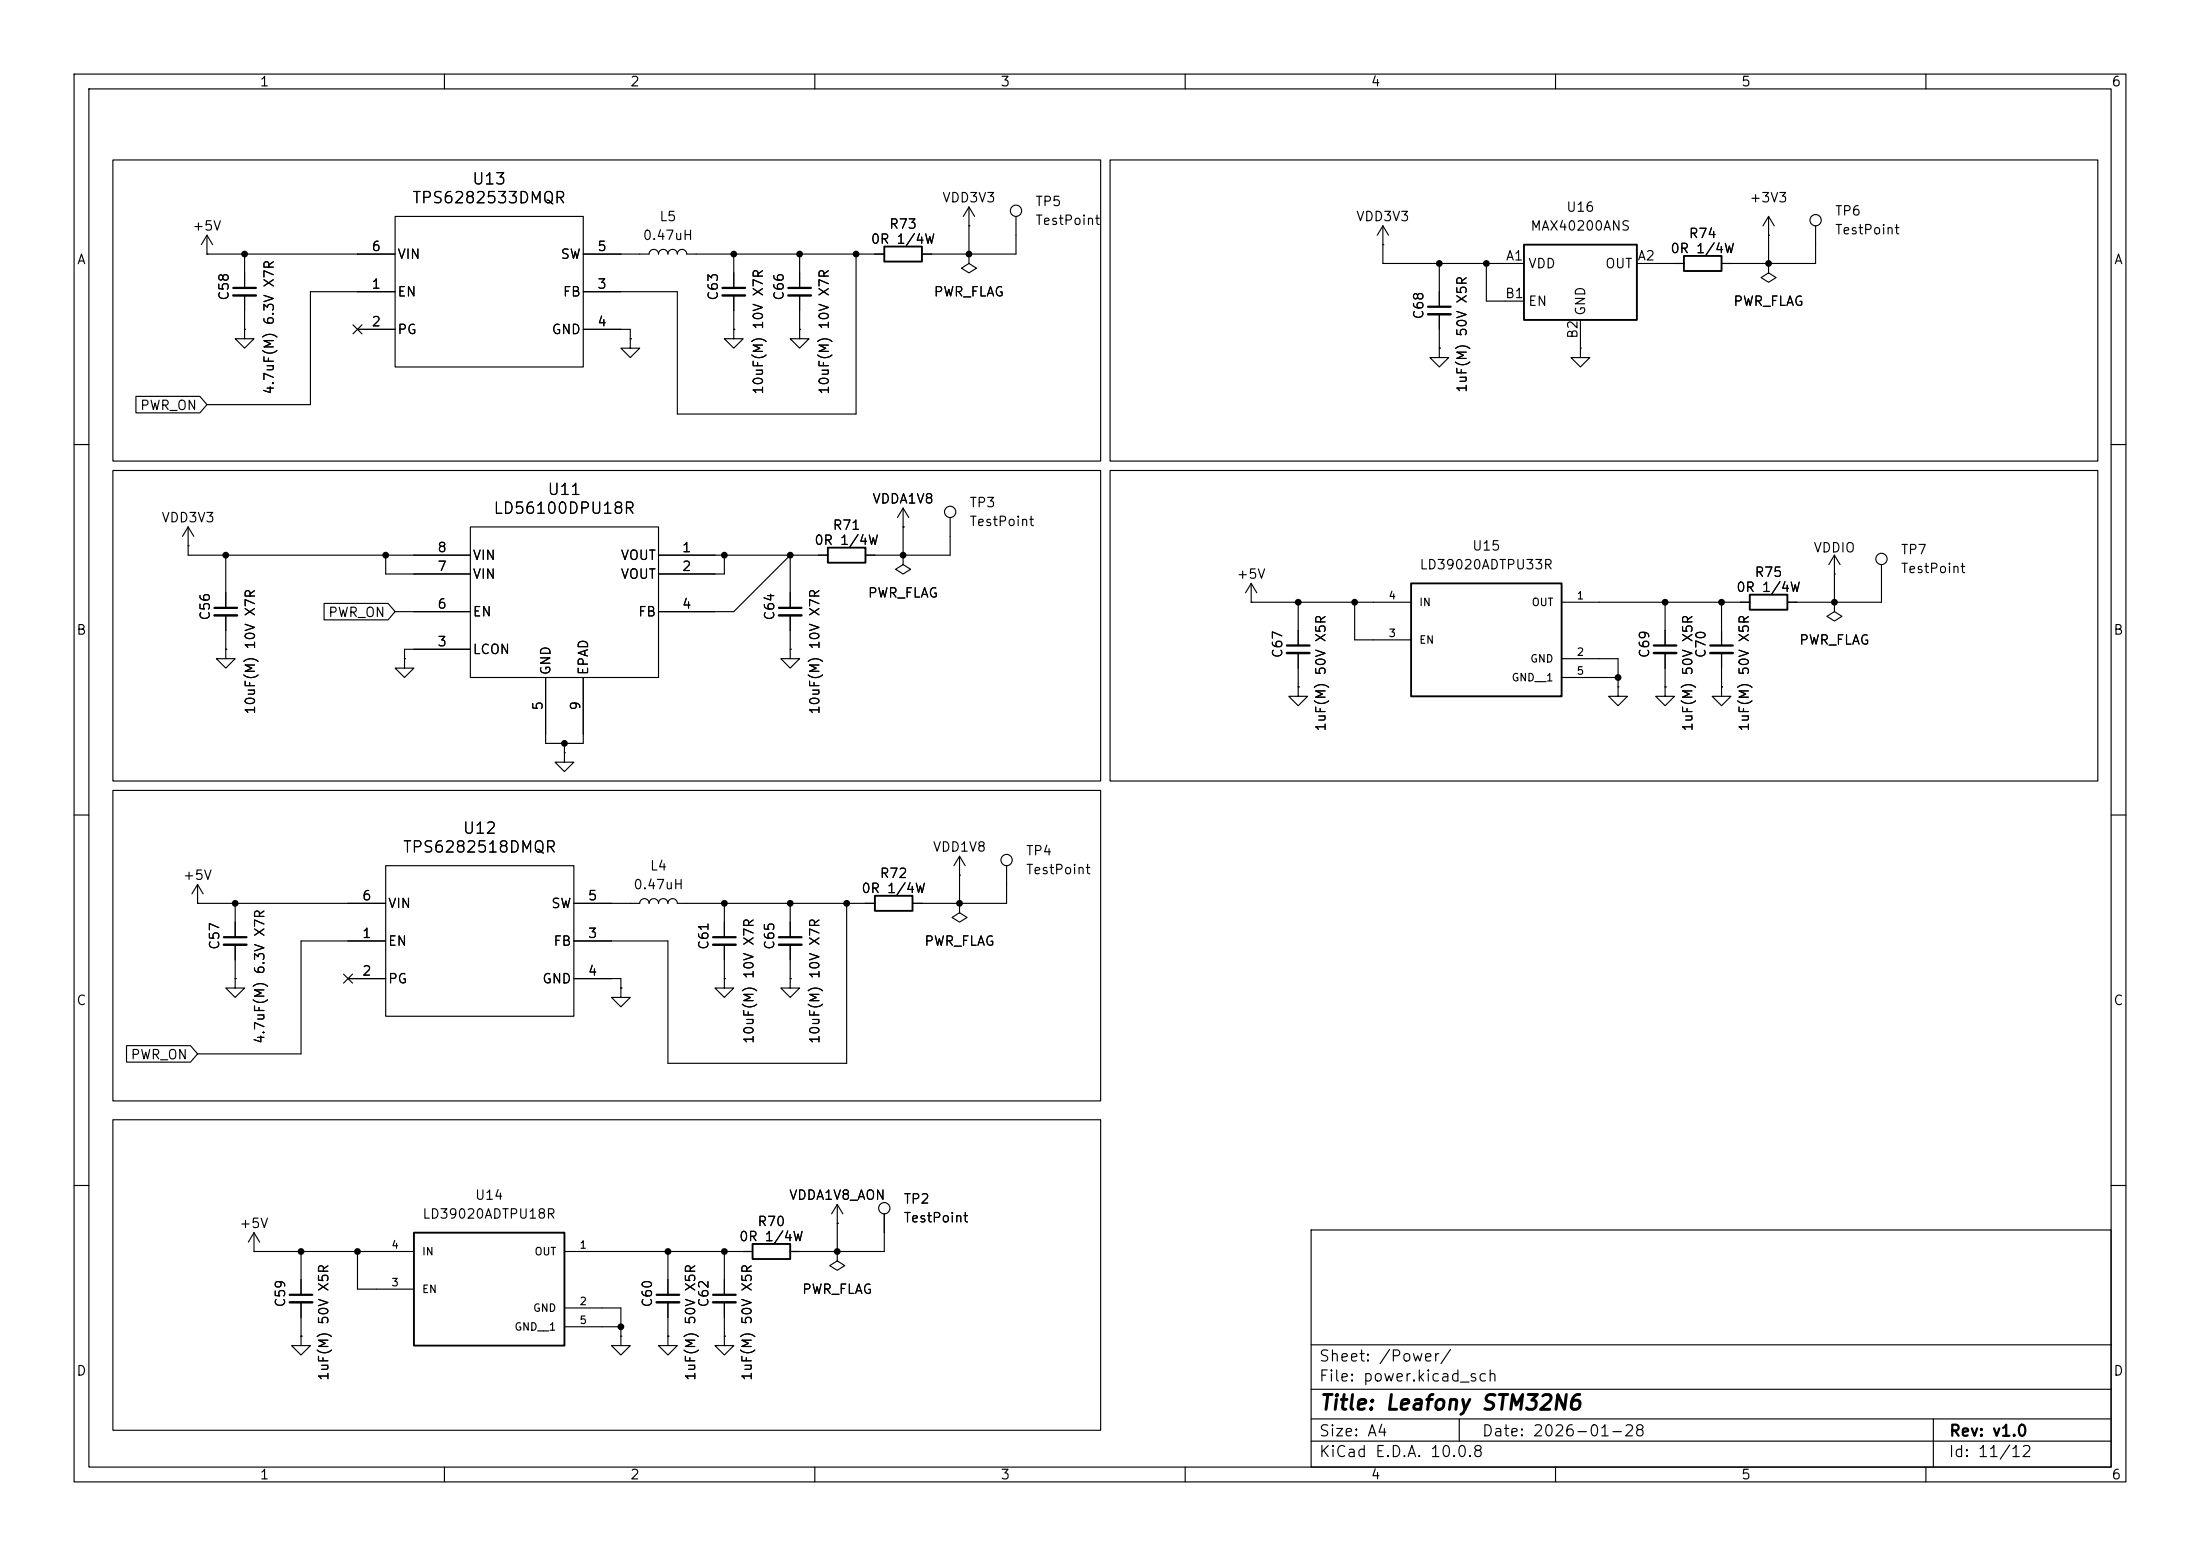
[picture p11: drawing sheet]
<svg xmlns="http://www.w3.org/2000/svg" width="297mm" height="210mm" viewBox="0 0 297 210" stroke-linecap="round" stroke-linejoin="round" font-family="sans-serif">
<g fill="none" stroke="#000" stroke-width=".15">
<path d="M10 10h277v190h-277zM12 12h273v186h-273zM60 10v2M110 10v2M160 10v2M210 10v2M260 10v2M15.2 21.6h133.4v40.6h-133.4zM27.9 34.3h.1M27.9 34.3h25.4M27.9 31.8l-.7 1.2M27.9 31.8l.8 1.2"/>
<path d="M27.9 31.8v2.5M33 34.3v4.6M33 39.9v4.6M53.3 29.2h25.4v20.3h-25.4zM53.3 39.4h-11.4v15.2h-14M78.7 34.3h8.9a.64 .64 0 0 1 .7-.6 .64 .64 0 0 1 .6 .6 .64 .64 0 0 1 .6-.6 .64 .64 0 0 1 .7 .6 .64 .64 0 0 1 .6-.6 .64 .64 0 0 1 .6 .6 .64 .64 0 0 1 .7-.6 .64 .64 0 0 1 .6 .6h26.7M99.1 34.3v4.6M99.1 39.9v4.6M107.9 34.3v4.6M107.9 39.9v4.6M115.6 34.3v21.6h-24.2v-16.5h-12.7M130.8 30.5h.1"/>
<path d="M130.8 34.3v1.3l1 .6-1 .6-1-.6 1-.6M130.8 34.3h.1M130.8 27.9l-.8 1.3M130.8 27.9l.8 1.3M130.8 27.9v6.4M137.2 29.2v5.1h-12.7M149.9 21.6h133.3v40.6h-133.3zM186.7 33h.1M186.7 30.5v5.1h19M186.7 30.5l-.8 1.3M186.7 30.5l.8 1.3M194.3 35.6v5.8"/>
<path d="M200.7 35.6v5h5M221 35.6h6.3M238.8 31.8h.1M238.8 35.6v1.2l1 .7-1 .6-1.1-.6 1.1-.7M238.8 35.6h.1M238.8 29.2l-.8 1.3M238.8 29.2l.7 1.3M238.8 29.2v6.4M245.1 30.5v5.1h-12.7M18.4 53.5h8.6l.9 1.1-.9 1.1h-8.6zM33 44.5v1.2h1.3l-1.3 1.3-1.3-1.3h1.3M33 44.5h.1"/>
<path d="M47.7 43.8l1.2 1.3M48.3 44.5h5M48.9 43.8l-1.2 1.3M78.7 44.5h6.4v1.2M85.1 45.7v1.3h1.3l-1.3 1.3-1.3-1.3h1.3M85.1 45.7h.1M99.1 44.5v1.2h1.2l-1.2 1.3-1.3-1.3h1.3M99.1 44.5h.1M107.9 44.5v1.2h1.3l-1.3 1.3-1.2-1.3h1.2M107.9 44.5h.1M194.3 47v1.3h1.3l-1.3 1.2-1.3-1.2h1.3M194.3 47h.1"/>
<path d="M194.3 42.4v4.6M213.4 47v1.3h1.2l-1.2 1.2-1.3-1.2h1.3M213.4 47h.1M213.4 43.2v3.8M10 60h2M15.2 63.5h133.4v41.9h-133.4zM25.4 73.7h.1M25.4 71.1v3.8h38.1M25.4 71.1l-.8 1.3M25.4 71.1l.8 1.3M30.5 74.9v7.1M52.1 74.9v2.6h11.4"/>
<path d="M63.5 71.1h25.4v20.3h-25.4zM88.9 74.9h22.9M97.8 74.9v2.6h-8.9M121.9 74.9v1.3l1 .6-1 .7-1-.7 1-.6M121.9 74.9h.1M121.9 71.1h.1M121.9 68.6l-.7 1.3M121.9 68.6l.8 1.3M121.9 68.6v6.3M128.3 69.9v5h-11.5M149.9 63.5h133.3v41.9h-133.3zM168.9 78.7l-.8 1.3"/>
<path d="M168.9 78.7l.8 1.3M168.9 78.7v2.6M247.6 77.5h.1M247.6 74.9l-.7 1.3M247.6 74.9l.8 1.3M247.6 74.9v6.4M254 76.2v5.1h-12.7M285 60h2M30.5 87.6v1.3h1.2l-1.2 1.3-1.3-1.3h1.3M30.5 87.6h.1M30.5 83.1v4.5M43.8 81.4h8.6l.9 1.2-.9 1.1h-8.6z"/>
<path d="M53.3 82.6h10.2M54.6 88.9v1.3h1.3l-1.3 1.2-1.3-1.2h1.3M54.6 88.9h.1M63.5 87.6h-8.9v1.3M73.7 91.4v8.9h5v-8.9M106.7 87.6v1.3h1.2l-1.2 1.3-1.3-1.3h1.3M106.7 87.6h.1M106.7 82v-7.1l-7.6 7.7h-10.2M106.7 83.1v4.5M168.9 81.3h.1M168.9 81.3h21.6M175.3 92.7v1.3h1.2l-1.2 1.3-1.3-1.3h1.3"/>
<path d="M175.3 92.7h.1M175.3 81.3v5.8M175.3 88.1v4.6M182.9 81.3v5.1h7.6M210.8 81.3h25.4M210.8 88.9h7.6v3.8M210.8 91.4h7.6M218.4 92.7v1.3h1.3l-1.3 1.3-1.2-1.3h1.2M218.4 92.7h.1M224.8 92.7v1.3h1.3l-1.3 1.3-1.3-1.3h1.3M224.8 92.7h.1M224.8 81.3v5.8"/>
<path d="M224.8 88.1v4.6M232.4 92.7v1.3h1.3l-1.3 1.3-1.3-1.3h1.3M232.4 92.7h.1M232.4 81.3v5.8M232.4 88.1v4.6M247.6 81.3v1.3l1.1 .6-1.1 .6-1-.6 1-.6M247.6 81.3h.1M10 110h2M15.2 106.7h133.4v41.9h-133.4zM26.7 119.4l-.8 1.3M26.7 119.4l.7 1.3M26.7 119.4v2.5"/>
<path d="M52.1 116.8h25.4v20.4h-25.4zM76.2 101.6v1.3h1.3l-1.3 1.2-1.3-1.2h1.3M76.2 101.6h.1M76.2 100.3v1.3M129.5 118.1h.1M129.5 115.6l-.7 1.2M129.5 115.6l.8 1.2M129.5 115.6v6.3M135.9 116.8v5.1h-12.7M285 110h2M26.7 121.9h.1M26.7 121.9h25.4"/>
<path d="M31.7 132.1v1.3h1.3l-1.3 1.2-1.2-1.2h1.2M31.7 132.1h.1M31.7 121.9v4.6M31.7 127.5v4.6M46.4 131.5l1.2 1.2M47 132.1h5.1M47.6 131.5l-1.2 1.2M52.1 127h-11.5v15.2h-13.9M77.5 121.9h8.9a.64 .64 0 0 1 .6-.6 .64 .64 0 0 1 .6 .6 .64 .64 0 0 1 .7-.6 .64 .64 0 0 1 .6 .6 .64 .64 0 0 1 .6-.6 .64 .64 0 0 1 .7 .6 .64 .64 0 0 1 .6-.6 .64 .64 0 0 1 .6 .6h26.7M77.5 132.1h6.3v1.3M83.8 133.4v1.2h1.3l-1.3 1.3-1.3-1.3h1.3M83.8 133.4h.1"/>
<path d="M97.8 132.1v1.3h1.3l-1.3 1.2-1.3-1.2h1.3M97.8 132.1h.1M97.8 121.9v4.6M97.8 127.5v4.6M106.7 132.1v1.3h1.2l-1.2 1.2-1.3-1.2h1.3M106.7 132.1h.1M106.7 121.9v4.6M106.7 127.5v4.6M114.3 121.9v21.6h-24.1v-16.5h-12.7M129.5 121.9v1.3l1.1 .6-1.1 .7-1-.7 1-.6M129.5 121.9h.1M15.2 151.1h133.4v41.9h-133.4z"/>
<path d="M17.1 141.1h8.6l1 1.1-1 1.2h-8.6zM10 160h2M34.3 168.9h.1M34.3 168.9h21.6M34.3 166.4l-.8 1.2M34.3 166.4l.8 1.2M34.3 166.4v2.5M40.6 168.9v5.9M40.6 175.8v4.5M48.3 168.9v5.1h7.6M76.2 168.9h25.4M76.2 176.5h7.6v3.8"/>
<path d="M76.2 179.1h7.6M90.2 168.9v5.9M90.2 175.8v4.5M97.8 168.9v5.9M97.8 175.8v4.5M113 168.9v1.3l1 .6-1 .7-1-.7 1-.6M113 168.9h.1M113 165.1h.1M113 162.6l-.7 1.2M113 162.6l.8 1.2M113 162.6v6.3M119.4 163.8v5.1h-12.7"/>
<path d="M177 166h108v32h-108zM285 160h2M40.6 180.3v1.3h1.3l-1.3 1.3-1.2-1.3h1.2M40.6 180.3h.1M60 198v2M83.8 180.3v1.3h1.3l-1.3 1.3-1.3-1.3h1.3M83.8 180.3h.1M90.2 180.3v1.3h1.2l-1.2 1.3-1.3-1.3h1.3M90.2 180.3h.1M97.8 180.3v1.3h1.3l-1.3 1.3-1.3-1.3h1.3M97.8 180.3h.1M110 198v2"/>
<path d="M160 198v2M177 194.5h108M177 191.5h108M177 187.5h108M177 181.5h108M197 191.5v3M210 198v2M260 198v2M261 191.5v6.5"/>
<circle cx="137.2" cy="28.4" r=".76"/>
<circle cx="245.1" cy="29.7" r=".76"/>
<circle cx="128.3" cy="69.1" r=".76"/>
<circle cx="254" cy="75.4" r=".76"/>
<circle cx="135.9" cy="116.1" r=".76"/>
<circle cx="119.4" cy="163.1" r=".76"/>
</g>
<path d="M119.4 33.3h5.1v2h-5.1zM205.7 33h15.3v10.2h-15.3zM227.3 34.5h5.1v2.1h-5.1zM111.8 73.9h5v2h-5zM190.5 78.7h20.3v15.3h-20.3zM236.2 80.3h5.1v2h-5.1zM118.1 120.9h5.1v2h-5.1zM55.9 166.4h20.3v15.2h-20.3zM101.6 167.9h5.1v2h-5.1z" fill="none" stroke="#000" stroke-width=".25"/>
<g fill="none" stroke="#000" stroke-width=".3">
<path d="M31.5 38.9h3M97.5 38.9h3.1M106.4 38.9h3.1M192.8 41.4h3M29 82h3M105.2 82h3M173.7 87.1h3.1M223.3 87.1h3M230.9 87.1h3M30.2 126.5h3.1M96.3 126.5h3M105.2 126.5h3"/>
<path d="M39.1 174.8h3.1M88.6 174.8h3.1M96.3 174.8h3"/>
</g>
<g fill="none" stroke="#000" stroke-width=".33">
<path d="M31.5 39.9h3M97.5 39.9h3.1M106.4 39.9h3.1M192.8 42.4h3M29 83.1h3M105.2 83.1h3M173.7 88.1h3.1M223.3 88.1h3M230.9 88.1h3M30.2 127.5h3.1M96.3 127.5h3M105.2 127.5h3"/>
<path d="M39.1 175.8h3.1M88.6 175.8h3.1M96.3 175.8h3"/>
</g>
<g fill="#000">
<circle cx="33" cy="34.3" r=".46"/>
<circle cx="99.1" cy="34.3" r=".46"/>
<circle cx="107.9" cy="34.3" r=".46"/>
<circle cx="115.6" cy="34.3" r=".46"/>
<circle cx="130.8" cy="34.3" r=".46"/>
<circle cx="194.3" cy="35.6" r=".46"/>
<circle cx="200.7" cy="35.6" r=".46"/>
<circle cx="238.8" cy="35.6" r=".46"/>
<circle cx="30.5" cy="74.9" r=".46"/>
<circle cx="52.1" cy="74.9" r=".46"/>
<circle cx="97.8" cy="74.9" r=".46"/>
<circle cx="106.7" cy="74.9" r=".46"/>
<circle cx="121.9" cy="74.9" r=".46"/>
<circle cx="175.3" cy="81.3" r=".46"/>
<circle cx="182.9" cy="81.3" r=".46"/>
<circle cx="218.4" cy="91.4" r=".46"/>
<circle cx="224.8" cy="81.3" r=".46"/>
<circle cx="232.4" cy="81.3" r=".46"/>
<circle cx="247.6" cy="81.3" r=".46"/>
<circle cx="76.2" cy="100.3" r=".46"/>
<circle cx="31.7" cy="121.9" r=".46"/>
<circle cx="97.8" cy="121.9" r=".46"/>
<circle cx="106.7" cy="121.9" r=".46"/>
<circle cx="114.3" cy="121.9" r=".46"/>
<circle cx="129.5" cy="121.9" r=".46"/>
<circle cx="40.6" cy="168.9" r=".46"/>
<circle cx="48.3" cy="168.9" r=".46"/>
<circle cx="83.8" cy="179.1" r=".46"/>
<circle cx="90.2" cy="168.9" r=".46"/>
<circle cx="97.8" cy="168.9" r=".46"/>
<circle cx="113" cy="168.9" r=".46"/>
</g>
<text font-size="2" x="178" y="190.8">Title: Leafony STM32N6</text>
<g font-size="1.5">
<text x="55.5" y="27.8">TPS6282533DMQR</text>
<text x="63.6" y="25.3">U13</text>
<text x="66.5" y="69.7">LD56100DPU18R</text>
<text x="73.8" y="67.2">U11</text>
<text x="62.4" y="112.9">U12</text>
<text x="54.3" y="115.5">TPS6282518DMQR</text>
<text x="178" y="184.1">Sheet: /Power/</text>
<text x="178" y="186.8">File: power.kicad_sch</text>
<text x="178" y="197">KiCad E.D.A. 10.0.8</text>
<text x="178" y="194.2">Size: A4</text>
<text x="200" y="194.2">Date: 2026-01-28</text>
<text x="263" y="197">Id: 11/12</text>
<text x="263" y="194.2">Rev: v1.0</text>
</g>
<g font-size="1.3">
<text x="35" y="12">1</text>
<text x="85" y="12">2</text>
<text x="135" y="12">3</text>
<text x="185" y="12">4</text>
<text x="235" y="12">5</text>
<text x="285" y="12">6</text>
<text x="127.1" y="27.6">VDD3V3</text>
<text x="139.7" y="28.1">TP5</text>
<text x="211.4" y="28.9">U16</text>
<text x="236.1" y="27.6">+3V3</text>
<text x="247.6" y="29.4">TP6</text>
<text x="10.3" y="36">A</text>
<text x="25.9" y="31.4">+5V</text>
<text x="50.1" y="34.2">6</text>
<text x="53.6" y="35.3">VIN</text>
<text x="75.6" y="35.3">SW</text>
<text x="80.5" y="34.2">5</text>
<text x="86.7" y="32.7">0.47uH</text>
<text x="88.9" y="30.2">L5</text>
<text x="117.5" y="33.2">0R 1/4W</text>
<text x="119.9" y="31.2">R73</text>
<text x="139.7" y="30.7">TestPoint</text>
<text x="183" y="30.2">VDD3V3</text>
<text x="203.2" y="35.5">A1</text>
<text x="206.5" y="31.4">MAX40200ANS</text>
<text x="221" y="35.5">A2</text>
<text x="225.4" y="34.5">0R 1/4W</text>
<text x="227.9" y="32.5">R74</text>
<text x="247.6" y="32">TestPoint</text>
<text x="285.3" y="36">A</text>
<text x="31.2" y="40.7" transform="rotate(-90 31.2 40.7)">C58</text>
<text x="50.1" y="39.3">1</text>
<text x="53.6" y="40.3">EN</text>
<text x="75.9" y="40.3">FB</text>
<text x="80.5" y="39.3">3</text>
<text x="97.2" y="40.7" transform="rotate(-90 97.2 40.7)">C63</text>
<text x="106.1" y="40.7" transform="rotate(-90 106.1 40.7)">C66</text>
<text x="126" y="40.3">PWR_FLAG</text>
<text x="203.1" y="40.6">B1</text>
<text x="206.2" y="36.5">VDD</text>
<text x="206.2" y="41.6">EN</text>
<text x="216.6" y="36.5">OUT</text>
<text x="233.9" y="41.6">PWR_FLAG</text>
<text x="50.1" y="44.4">2</text>
<text x="53.6" y="45.4">PG</text>
<text x="74.4" y="45.4">GND</text>
<text x="80.5" y="44.4">4</text>
<text x="192.5" y="43.2" transform="rotate(-90 192.5 43.2)">C68</text>
<text x="213.3" y="45.8" transform="rotate(-90 213.3 45.8)">B2</text>
<text x="214.3" y="42.7" transform="rotate(-90 214.3 42.7)">GND</text>
<text x="37.3" y="53.4" transform="rotate(-90 37.3 53.4)">4.7uF(M) 6.3V X7R</text>
<text x="103.3" y="53.4" transform="rotate(-90 103.3 53.4)">10uF(M) 10V X7R</text>
<text x="112.2" y="53.4" transform="rotate(-90 112.2 53.4)">10uF(M) 10V X7R</text>
<text x="198.3" y="53.1" transform="rotate(-90 198.3 53.1)">1uF(M) 50V X5R</text>
<text x="18.8" y="55.7">PWR_ON</text>
<text x="21.7" y="70.8">VDD3V3</text>
<text x="112.3" y="71.8">R71</text>
<text x="117.7" y="68.3">VDDA1V8</text>
<text x="130.8" y="68.8">TP3</text>
<text x="130.8" y="71.3">TestPoint</text>
<text x="59" y="77.4">7</text>
<text x="59" y="74.8">8</text>
<text x="63.7" y="75.9">VIN</text>
<text x="83.7" y="75.9">VOUT</text>
<text x="92" y="74.8">1</text>
<text x="92" y="77.4">2</text>
<text x="109.8" y="73.9">0R 1/4W</text>
<text x="191.6" y="77.2">LD39020ADTPU33R</text>
<text x="198.7" y="74.6">U15</text>
<text x="244.7" y="74.9">VDDIO</text>
<text x="256.5" y="75.1">TP7</text>
<text x="256.5" y="77.7">TestPoint</text>
<text x="28.6" y="83.8" transform="rotate(-90 28.6 83.8)">C56</text>
<text x="44.2" y="83.6">PWR_ON</text>
<text x="59" y="82.5">6</text>
<text x="63.7" y="83.5">EN</text>
<text x="63.7" y="78.4">VIN</text>
<text x="83.7" y="78.4">VOUT</text>
<text x="86.1" y="83.5">FB</text>
<text x="92" y="82.5">4</text>
<text x="104.8" y="83.8" transform="rotate(-90 104.8 83.8)">C64</text>
<text x="117.1" y="81">PWR_FLAG</text>
<text x="166.8" y="78.4">+5V</text>
<text x="234.3" y="80.2">0R 1/4W</text>
<text x="236.8" y="78.2">R75</text>
<text x="10.2" y="86">B</text>
<text x="59" y="87.5">3</text>
<text x="63.7" y="88.6">LCON</text>
<text x="173.4" y="88.9" transform="rotate(-90 173.4 88.9)">C67</text>
<text x="223" y="88.9" transform="rotate(-90 223 88.9)">C69</text>
<text x="230.6" y="88.9" transform="rotate(-90 230.6 88.9)">C70</text>
<text x="242.8" y="87.3">PWR_FLAG</text>
<text x="285.2" y="86">B</text>
<text x="73.6" y="96" transform="rotate(-90 73.6 96)">5</text>
<text x="74.6" y="91.2" transform="rotate(-90 74.6 91.2)">GND</text>
<text x="78.7" y="96" transform="rotate(-90 78.7 96)">9</text>
<text x="79.7" y="91.2" transform="rotate(-90 79.7 91.2)">EPAD</text>
<text x="34.7" y="96.5" transform="rotate(-90 34.7 96.5)">10uF(M) 10V X7R</text>
<text x="110.9" y="96.5" transform="rotate(-90 110.9 96.5)">10uF(M) 10V X7R</text>
<text x="179.3" y="98.8" transform="rotate(-90 179.3 98.8)">1uF(M) 50V X5R</text>
<text x="228.8" y="98.8" transform="rotate(-90 228.8 98.8)">1uF(M) 50V X5R</text>
<text x="236.4" y="98.8" transform="rotate(-90 236.4 98.8)">1uF(M) 50V X5R</text>
<text x="24.6" y="119.1">+5V</text>
<text x="87.7" y="117.8">L4</text>
<text x="118.7" y="118.8">R72</text>
<text x="125.8" y="115.3">VDD1V8</text>
<text x="138.4" y="115.8">TP4</text>
<text x="138.4" y="118.3">TestPoint</text>
<text x="48.8" y="121.8">6</text>
<text x="52.3" y="122.9">VIN</text>
<text x="74.3" y="122.9">SW</text>
<text x="79.3" y="121.8">5</text>
<text x="85.4" y="120.3">0.47uH</text>
<text x="116.2" y="120.9">0R 1/4W</text>
<text x="29.9" y="128.3" transform="rotate(-90 29.9 128.3)">C57</text>
<text x="48.8" y="126.9">1</text>
<text x="48.8" y="132">2</text>
<text x="52.3" y="128">EN</text>
<text x="74.6" y="128">FB</text>
<text x="79.3" y="126.9">3</text>
<text x="79.3" y="132">4</text>
<text x="96" y="128.3" transform="rotate(-90 96 128.3)">C61</text>
<text x="104.8" y="128.3" transform="rotate(-90 104.8 128.3)">C65</text>
<text x="124.7" y="128">PWR_FLAG</text>
<text x="10.2" y="136">C</text>
<text x="52.3" y="133">PG</text>
<text x="73.1" y="133">GND</text>
<text x="285.2" y="136">C</text>
<text x="17.6" y="143.3">PWR_ON</text>
<text x="36" y="141" transform="rotate(-90 36 141)">4.7uF(M) 6.3V X7R</text>
<text x="102.1" y="141" transform="rotate(-90 102.1 141)">10uF(M) 10V X7R</text>
<text x="110.9" y="141" transform="rotate(-90 110.9 141)">10uF(M) 10V X7R</text>
<text x="32.2" y="166.1">+5V</text>
<text x="56.9" y="164.8">LD39020ADTPU18R</text>
<text x="64" y="162.3">U14</text>
<text x="99.7" y="167.8">0R 1/4W</text>
<text x="102.2" y="165.8">R70</text>
<text x="106.4" y="162.3">VDDA1V8_AON</text>
<text x="121.9" y="162.8">TP2</text>
<text x="121.9" y="165.3">TestPoint</text>
<text x="38.8" y="176.5" transform="rotate(-90 38.8 176.5)">C59</text>
<text x="88.3" y="176.5" transform="rotate(-90 88.3 176.5)">C60</text>
<text x="96" y="176.5" transform="rotate(-90 96 176.5)">C62</text>
<text x="108.2" y="175">PWR_FLAG</text>
<text x="10.2" y="186">D</text>
<text x="285.2" y="186">D</text>
<text x="44.7" y="186.5" transform="rotate(-90 44.7 186.5)">1uF(M) 50V X5R</text>
<text x="94.2" y="186.5" transform="rotate(-90 94.2 186.5)">1uF(M) 50V X5R</text>
<text x="101.8" y="186.5" transform="rotate(-90 101.8 186.5)">1uF(M) 50V X5R</text>
<text x="35" y="200">1</text>
<text x="85" y="200">2</text>
<text x="135" y="200">3</text>
<text x="185" y="200">4</text>
<text x="235" y="200">5</text>
<text x="285" y="200">6</text>
</g>
<g font-size="1">
<text x="187.4" y="81.2">4</text>
<text x="191.5" y="82">IN</text>
<text x="206.7" y="82">OUT</text>
<text x="212.8" y="81.2">1</text>
<text x="187.4" y="86.2">3</text>
<text x="191.5" y="87.1">EN</text>
<text x="206.5" y="89.7">GND</text>
<text x="212.8" y="88.8">2</text>
<text x="204" y="92.2">GND__1</text>
<text x="212.8" y="91.3">5</text>
<text x="52.8" y="173.9">3</text>
<text x="52.8" y="168.8">4</text>
<text x="56.9" y="169.7">IN</text>
<text x="72.1" y="169.7">OUT</text>
<text x="78.2" y="168.8">1</text>
<text x="56.9" y="174.8">EN</text>
<text x="69.4" y="179.8">GND__1</text>
<text x="71.9" y="177.3">GND</text>
<text x="78.2" y="176.4">2</text>
<text x="78.2" y="178.9">5</text>
</g>
</svg>
